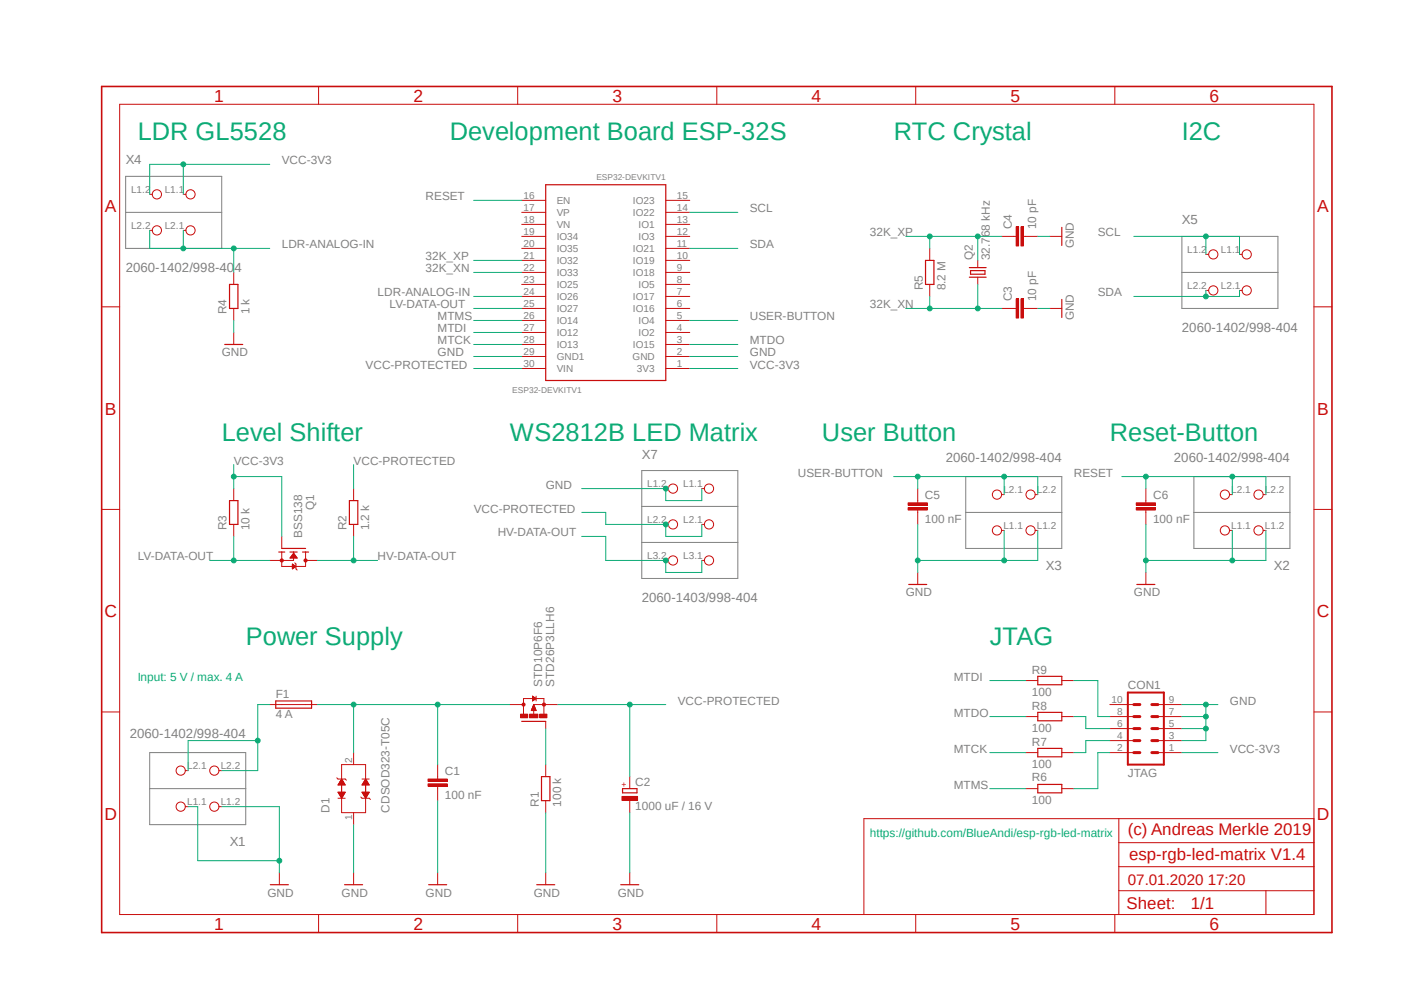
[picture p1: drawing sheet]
<svg xmlns="http://www.w3.org/2000/svg" width="297mm" height="210mm" viewBox="0 0 297 210" stroke-linecap="round" stroke-linejoin="round" font-family="sans-serif">
<path d="M20.9 17.9l261.2 179.9M282.1 17.9l-261.2 179.9" fill="none" stroke="#fff" stroke-width=".21"/>
<g fill="none" stroke="#808080" stroke-width=".21">
<path d="M26.6 37.3h20.3v15.2h-20.3zM26.6 44.9h20.3M250 50h20.3v15.2h-20.3zM250 57.6h20.3M135.8 99.5h20.3v22.8h-20.3zM135.8 107.1h20.3M135.8 114.7h20.3M204.3 100.8h20.3v15.2h-20.3zM204.3 108.4h20.3M252.6 100.8h20.3v15.2h-20.3zM252.6 108.4h20.3M31.7 159.2h20.3v15.2h-20.3z"/>
<path d="M31.7 166.8h20.3"/>
</g>
<path d="M59 116.8h1.2M59.6 116h5M61.3 116.8h1.6M64 116.8h1.3M58.3 148.3h7.6v1.5h-7.6zM57.2 187.1h3.8" fill="none" stroke="#c90d0c" stroke-width=".25"/>
<path d="M59.6 116.8v3h5v-3M62.1 116.8v1.7h-2.5M62.4 119l.2 .3v1l.3 .3M57.1 149h10.1M59.1 184.6v2.5" fill="none" stroke="#c90d0c" stroke-width=".21"/>
<circle cx="59.6" cy="118.5" r=".33" fill="#c90d0c"/>
<circle cx="59.6" cy="118.5" r=".33" fill="none" stroke="#c90d0c" stroke-width=".21"/>
<circle cx="64.6" cy="118.5" r=".33" fill="#c90d0c"/>
<g fill="none" stroke="#c90d0c" stroke-width=".21">
<path d="M57.1 118.5h2.5M59.6 113.5v2.5M61.4 118h1.4M61.5 117.9h1.3M61.6 117.8h1.1M61.6 117.7h1.1M61.7 117.6h.9M61.8 117.5h.7M61.8 117.4h.6M61.8 119.3l.8 .5-.8 .5zM61.8 119.9h.6M61.8 119.8h.8"/>
<path d="M61.8 119.8h.7M61.8 119.7h.6M61.8 119.6h.5M61.8 119.5h.3M61.8 119.4h.2M61.9 117.3h.5M61.9 117.3h.4M62 117.2h.2M62.1 117.1h.1M62.1 117l.8 1h-1.6zM64.6 118.5h2.6M61.8 120.3h.1"/>
<path d="M61.8 120.2h.3M61.8 120.1h.4M61.8 120h.5M74.8 159.2v2.5M71.2 164.5l.3 .3h1.5l.3 .2M71.5 167.6h1.5l-.7 1.2zM71.5 168.8h1.5M71.5 165.9h1.5M71.6 167.6h1.4M71.6 167.7h1.3M71.6 165.9h1.3M71.7 167.8h1.2"/>
<path d="M71.7 165.8h1.2M71.7 167.9h1.1M71.7 165.7h1.2M71.8 168h1M71.8 165.6h1M71.8 168.1h.9M71.8 165.5h.9M71.9 168.2h.8M71.9 165.4h.8M71.9 165.3h.7M72 168.3h.6M72 168.4h.6"/>
<path d="M72 165.2h.6M72.1 168.4h.4M72.1 165.1h.4M72.1 168.5h.4M72.1 165h.3M72.2 168.6h.2M72.2 168.7h.1M72.2 164.9h.1M72.3 168.8h.1M72.3 164.8v-3.1h5v3.1M72.3 168.8v3.1h5v-3.1M72.3 164.8l.7 1.2h-1.5z"/>
<path d="M72.3 164.8h.1M72.3 165.5v2.6M74.8 171.9v2.5M76.3 168.6l.3 .2h1.5l.3 .3M76.6 167.6h1.5l-.8 1.2zM76.6 164.8h1.5M76.6 165.9h1.5M76.7 167.6h1.4M76.7 167.7h1.3M76.7 165.9h1.3M76.8 167.8h1.2M76.8 165.8h1.2"/>
<path d="M76.8 167.9h1.1M76.8 165.7h1.1M76.8 165.6h1.1M76.9 168h1M76.9 168.1h.9M76.9 165.5h.9M77 168.2h.8M77 165.4h.8M77 168.3h.7M77 165.3h.7M77.1 168.4h.5M77.1 165.2h.5"/>
<path d="M77.1 165.1h.5M77.2 168.5h.3M77.2 165.1h.4M77.2 165h.3M77.3 168.6h.2M77.3 168.7h.1M77.3 164.9h.1M77.3 168.8h.1M77.3 165.5v2.6M77.3 164.8l.8 1.2h-1.5zM77.3 164.8h.1M92.6 164.3v.5"/>
<path d="M92.6 166.3v.5M74.8 184.6v2.5"/>
<circle cx="64.6" cy="118.5" r=".33"/>
</g>
<path d="M72.9 187.1h3.8" fill="none" stroke="#c90d0c" stroke-width=".25"/>
<path d="M90.6 165.8h4v.5h-4z" fill-rule="evenodd" fill="#c90d0c"/>
<path d="M90.6 165.8h4v.5h-4z" fill="none" stroke="#c90d0c" stroke-width=".21"/>
<path d="M90.6 164.8h4v.5h-4z" fill-rule="evenodd" fill="#c90d0c"/>
<path d="M90.6 164.8h4v.5h-4zM92.6 161.7v2.6M92.6 166.8v2.5M115.4 161.7v2.6M115.4 169.3v2.6M92.6 184.6v2.5M115.4 184.6v2.5" fill="none" stroke="#c90d0c" stroke-width=".21"/>
<path d="M114.6 164.3h1.7v5h-1.7zM131.7 166.8h3v.9h-3zM90.7 187.1h3.8M113.5 187.1h3.8" fill="none" stroke="#c90d0c" stroke-width=".25"/>
<path d="M131.6 168.4h3.3v.9h-3.3z" fill-rule="evenodd" fill="#c90d0c"/>
<g fill="none" stroke="#c90d0c" stroke-width=".21">
<path d="M49.4 57.6v2.6M206.8 55.1v1.5M206.8 58.6v1.6M222.1 50h2.5M49.4 65.2v2.6M49.4 70.3v2.6M214.5 65.2h.5M216.5 65.2h.5M49.4 103.3v2.6M49.4 110.9v2.6M74.8 103.3v2.6M74.8 110.9v2.6"/>
<path d="M194.1 121.1v2.5M242.4 121.1v2.5M131.6 168.4h3.3v.9h-3.3zM133.2 164.3v2.5M133.2 169.3v2.6M133.2 184.6v2.5"/>
</g>
<path d="M205.1 56.6h3.5M205.1 58.6h3.5M205.3 57.2h3.1v.8h-3.1zM224.6 48.1v3.8M47.5 72.9h3.9M48.6 60.2h1.7v5h-1.7zM48.6 105.9h1.7v5h-1.7zM73.9 105.9h1.8v5h-1.8zM192.2 123.6h3.8M240.5 123.6h3.8M131.3 187.1h3.8" fill="none" stroke="#c90d0c" stroke-width=".25"/>
<path d="M216 63.2h.5v4.1h-.5z" fill-rule="evenodd" fill="#c90d0c"/>
<path d="M216 63.2h.5v4.1h-.5z" fill="none" stroke="#c90d0c" stroke-width=".21"/>
<path d="M215 63.2h.5v4.1h-.5z" fill-rule="evenodd" fill="#c90d0c"/>
<path d="M214.5 50h.5M216.5 50h.5M211.9 65.2h2.6M215 63.2h.5v4.1h-.5zM217 65.2h2.5M222.1 65.2h2.5" fill="none" stroke="#c90d0c" stroke-width=".21"/>
<path d="M224.6 63.3v3.8" fill="none" stroke="#c90d0c" stroke-width=".25"/>
<path d="M216 48h.5v4h-.5z" fill-rule="evenodd" fill="#c90d0c"/>
<path d="M216 48h.5v4h-.5z" fill="none" stroke="#c90d0c" stroke-width=".21"/>
<path d="M215 48h.5v4h-.5z" fill-rule="evenodd" fill="#c90d0c"/>
<g fill="none" stroke="#c90d0c" stroke-width=".21">
<path d="M196.7 52.5v2.6M211.9 50h2.6M215 48h.5v4h-.5zM217 50h2.5M196.7 60.2v2.5M194.1 105.9v.4M194.1 107.9v.5M234.8 159.2h5.1M234.8 156.6h5.1M234.8 154.1h5.1M234.8 151.6h5.1M234.8 149h5.1"/>
<path d="M244.9 159.2h5.1M244.9 156.6h5.1M244.9 154.1h5.1M244.9 151.6h5.1M244.9 149h5.1"/>
</g>
<path d="M195.8 55.1h1.8v5.1h-1.8z" fill="none" stroke="#c90d0c" stroke-width=".25"/>
<path d="M238.6 146.5h7.6v15.2h-7.6z" fill="none" stroke="#c90d0c" stroke-width=".42"/>
<path d="M239.9 149h1.2M239.9 151.6h1.2M239.9 154.1h1.2M239.9 156.6h1.2M239.9 159.2h1.2M243.7 149h1.2M243.7 151.6h1.2M243.7 154.1h1.2M243.7 156.6h1.2M243.7 159.2h1.2" fill="none" stroke="#c90d0c" stroke-width=".64"/>
<path d="M192.1 107.4h4.1v.5h-4.1z" fill-rule="evenodd" fill="#c90d0c"/>
<path d="M192.1 107.4h4.1v.5h-4.1z" fill="none" stroke="#c90d0c" stroke-width=".21"/>
<path d="M192.1 106.3h4.1v.5h-4.1z" fill-rule="evenodd" fill="#c90d0c"/>
<path d="M192.1 106.3h4.1v.5h-4.1zM194.1 103.3v2.6M194.1 108.4v2.5M242.4 105.9v.4M242.4 107.9v.5" fill="none" stroke="#c90d0c" stroke-width=".21"/>
<path d="M240.4 107.4h4v.5h-4z" fill-rule="evenodd" fill="#c90d0c"/>
<path d="M240.4 107.4h4v.5h-4z" fill="none" stroke="#c90d0c" stroke-width=".21"/>
<path d="M240.4 106.3h4v.5h-4z" fill-rule="evenodd" fill="#c90d0c"/>
<g fill="none" stroke="#c90d0c" stroke-width=".21">
<path d="M67.4 18.3v3.8M109.5 18.3v3.8M151.6 18.3v3.8M193.7 18.3v3.8M235.8 18.3v3.8M25.3 22.1h252.7v171.3h-252.7zM110.4 57.6h5M110.4 55.1h5M110.4 52.5h5M110.4 50h5M110.4 47.5h5M110.4 44.9h5"/>
<path d="M110.4 42.4h5M140.8 57.6h5.1M140.8 55.1h5.1M140.8 52.5h5.1M140.8 50h5.1M140.8 47.5h5.1M140.8 44.9h5.1M140.8 42.4h5.1M21.5 64.9h3.8M110.4 77.9h5M110.4 75.4h5M110.4 72.9h5"/>
<path d="M110.4 70.3h5M110.4 67.8h5M110.4 65.2h5M110.4 62.7h5M110.4 60.2h5M140.8 77.9h5.1M140.8 75.4h5.1M140.8 72.9h5.1M140.8 70.3h5.1M140.8 67.8h5.1M140.8 65.2h5.1M140.8 62.7h5.1"/>
<path d="M140.8 60.2h5.1M278 64.9h3.8M21.5 107.7h3.8M240.4 106.3h4v.5h-4zM242.4 103.3v2.6M242.4 108.4v2.5M278 107.7h3.8M21.5 150.6h3.8M110.4 149h.3M112.8 147.7h-2.1v3.3M113.4 147.2v1.1M113.4 147.7h1.7v3.3"/>
<path d="M115.4 152.6v1.5M115.4 149h-2.5v2.2M217 159.2h2.5M217 151.6h2.5M217 143.9h2.5M224.6 159.2h2.6M224.6 151.6h2.6M224.6 143.9h2.6M278 150.6h3.8M217 166.8h2.5M224.6 166.8h2.6M236.7 173.1v20.3"/>
<path d="M236.7 178.2h41.3M278 173.1h-95.2v20.3M67.4 193.4v3.8M109.5 193.4v3.8M151.6 193.4v3.8M193.7 193.4v3.8M235.8 193.4v3.8M236.7 188.4h41.3M236.7 183.3h41.3M267.8 188.4v5"/>
</g>
<path d="M115.4 39.1h25.4v41.4h-25.4zM110.4 152.6h5M219.5 143h5.1v1.8h-5.1zM219.5 150.7h5.1v1.7h-5.1zM219.5 158.3h5.1v1.8h-5.1zM219.5 165.9h5.1v1.8h-5.1z" fill="none" stroke="#c90d0c" stroke-width=".25"/>
<path d="M21.5 18.3h260.3v178.9h-260.3z" fill="none" stroke="#c90d0c" stroke-width=".34"/>
<path d="M114.9 148.8h.4v.5h-.4l-.2-.3z" fill-rule="evenodd" fill="#c90d0c"/>
<path d="M114.9 148.8h.4v.5h-.4l-.2-.3z" fill="none" stroke="#c90d0c" stroke-width=".21"/>
<path d="M110.5 148.8h.5v.5h-.5l-.1-.3z" fill-rule="evenodd" fill="#c90d0c"/>
<path d="M110.5 148.8h.5v.5h-.5l-.1-.3z" fill="none" stroke="#c90d0c" stroke-width=".21"/>
<path d="M110.1 151h1.5v.8h-1.5z" fill-rule="evenodd" fill="#c90d0c"/>
<path d="M110.1 151h1.5v.8h-1.5z" fill="none" stroke="#c90d0c" stroke-width=".21"/>
<path d="M114.2 151h1.5v.8h-1.5z" fill-rule="evenodd" fill="#c90d0c"/>
<path d="M114.2 151h1.5v.8h-1.5z" fill="none" stroke="#c90d0c" stroke-width=".21"/>
<path d="M112 151h1.8v.8h-1.8z" fill-rule="evenodd" fill="#c90d0c"/>
<g fill="none" stroke="#c90d0c" stroke-width=".21">
<path d="M31.7 41.1h.5M31.7 48.7h.5M38.8 41.1h.5M38.8 48.7h.5M255.1 53.8h.6M262.2 53.8h.6M255.1 61.4h.6M262.2 61.4h.6M140.8 103.3h.6M140.8 110.9h.6M140.8 118.5h.6M148.5 103.3h.5"/>
<path d="M148.5 110.9h.5M148.5 118.5h.5M211.9 112.2h.5M211.9 104.6h.5M219 112.2h.5M219 104.6h.5M260.1 112.2h.6M260.1 104.6h.6M267.3 112.2h.5M267.3 104.6h.5M107.8 149h2.6M112 151h1.8v.8h-1.8z"/>
<path d="M112.4 150.2h1M112.5 150h.8M112.5 149.9h.8M112.6 149.9h.6M112.6 149.8h.6M112.6 149.7h.6M112.6 147.2l.8 .5-.8 .6zM112.6 148.2h.2M112.6 148.1h.3M112.6 148h.4M112.6 147.9h.6M112.6 147.8h.7"/>
<path d="M112.6 147.7h.8M112.6 147.7h.7M112.6 147.6h.6M112.6 147.5h.4M112.6 147.4h.3M112.6 147.3h.1M112.7 149.6h.5M112.7 149.5h.4M112.7 149.4h.4M112.8 149.4h.2M112.8 149.3h.2M112.9 149.1h.1"/>
<path d="M112.9 149l.5 1.3h-1zM115.4 149h2.6M39.2 170.6h.6M39.2 163h.6M46.3 170.6h.6M46.3 163h.6"/>
<circle cx="33.2" cy="41.1" r=".98"/>
<circle cx="33.2" cy="48.7" r=".98"/>
<circle cx="40.3" cy="41.1" r=".98"/>
<circle cx="40.3" cy="48.7" r=".98"/>
<circle cx="256.7" cy="53.8" r=".98"/>
<circle cx="263.7" cy="53.8" r=".98"/>
<circle cx="256.7" cy="61.4" r=".98"/>
<circle cx="263.7" cy="61.4" r=".98"/>
<circle cx="142.4" cy="118.5" r=".98"/>
<circle cx="142.4" cy="103.3" r=".98"/>
<circle cx="142.4" cy="110.9" r=".98"/>
<circle cx="150" cy="103.3" r=".98"/>
<circle cx="150" cy="118.5" r=".98"/>
<circle cx="150" cy="110.9" r=".98"/>
<circle cx="210.9" cy="104.6" r=".98"/>
<circle cx="210.9" cy="112.2" r=".98"/>
<circle cx="218" cy="112.2" r=".98"/>
<circle cx="218" cy="104.6" r=".98"/>
<circle cx="259.1" cy="104.6" r=".98"/>
<circle cx="259.1" cy="112.2" r=".98"/>
<circle cx="266.2" cy="104.6" r=".98"/>
<circle cx="266.2" cy="112.2" r=".98"/>
<circle cx="38.2" cy="170.6" r=".98"/>
<circle cx="38.2" cy="163" r=".98"/>
<circle cx="45.3" cy="163" r=".98"/>
<circle cx="45.3" cy="170.6" r=".98"/>
</g>
<path d="M219.5 50h2.6M49.4 67.8v2.5M145.9 75.4h10.2M219.5 65.2h2.6M250 151.6h5.1v5h-5.1M250 154.1h5.1M74.8 174.4v10.2M92.6 169.3v15.3M115.4 171.9v12.7M133.2 171.9v12.7" fill="none" stroke="#0dab76" stroke-width=".21"/>
<circle cx="255.1" cy="154.1" r=".51" fill="#0dab76"/>
<g fill="none" stroke="#0dab76" stroke-width=".21">
<path d="M250 149h5.1v2.6"/>
<circle cx="255.1" cy="154.1" r=".51"/>
</g>
<circle cx="255.1" cy="151.6" r=".51" fill="#0dab76"/>
<g fill="none" stroke="#0dab76" stroke-width=".21">
<path d="M255.1 149h2.5"/>
<circle cx="255.1" cy="151.6" r=".51"/>
</g>
<circle cx="255.1" cy="149" r=".51" fill="#0dab76"/>
<g fill="none" stroke="#0dab76" stroke-width=".21">
<path d="M100.2 75.4h10.2M123.1 103.3h17.7v2.6h7.7v-2.6"/>
<circle cx="255.1" cy="149" r=".51"/>
</g>
<circle cx="140.8" cy="103.3" r=".51" fill="#0dab76"/>
<g fill="none" stroke="#0dab76" stroke-width=".21">
<path d="M39.8 170.6h2v11.4h17.3M46.9 170.6h12.2v14"/>
<circle cx="140.8" cy="103.3" r=".51"/>
</g>
<circle cx="59.1" cy="182" r=".51" fill="#0dab76"/>
<g fill="none" stroke="#0dab76" stroke-width=".21">
<path d="M242.4 110.9v10.2M260.7 112.2v6.3h-18.3"/>
<circle cx="59.1" cy="182" r=".51"/>
</g>
<circle cx="242.4" cy="118.5" r=".51" fill="#0dab76"/>
<g fill="none" stroke="#0dab76" stroke-width=".21">
<path d="M267.8 112.2v6.3h-7.1"/>
<circle cx="242.4" cy="118.5" r=".51"/>
</g>
<circle cx="260.7" cy="118.5" r=".51" fill="#0dab76"/>
<g fill="none" stroke="#0dab76" stroke-width=".21">
<path d="M194.1 110.9v10.2M212.4 112.2v6.3h-18.3"/>
<circle cx="260.7" cy="118.5" r=".51"/>
</g>
<circle cx="194.1" cy="118.5" r=".51" fill="#0dab76"/>
<g fill="none" stroke="#0dab76" stroke-width=".21">
<path d="M219.5 112.2v6.3h-7.1"/>
<circle cx="194.1" cy="118.5" r=".51"/>
</g>
<circle cx="212.4" cy="118.5" r=".51" fill="#0dab76"/>
<g fill="none" stroke="#0dab76" stroke-width=".21">
<path d="M67.2 149h7.6v10.2"/>
<circle cx="212.4" cy="118.5" r=".51"/>
</g>
<circle cx="74.8" cy="149" r=".51" fill="#0dab76"/>
<g fill="none" stroke="#0dab76" stroke-width=".21">
<path d="M74.8 149h33M92.6 149v12.7"/>
<circle cx="74.8" cy="149" r=".51"/>
</g>
<circle cx="92.6" cy="149" r=".51" fill="#0dab76"/>
<g fill="none" stroke="#0dab76" stroke-width=".21">
<path d="M118 149h22.8M133.2 149v15.3"/>
<circle cx="92.6" cy="149" r=".51"/>
</g>
<circle cx="133.2" cy="149" r=".51" fill="#0dab76"/>
<g fill="none" stroke="#0dab76" stroke-width=".21">
<path d="M100.2 77.9h10.2M74.8 98.3v5M123.1 108.4h5v2.5h12.7v2.6h7.7v-2.6"/>
<circle cx="133.2" cy="149" r=".51"/>
</g>
<circle cx="140.8" cy="110.9" r=".51" fill="#0dab76"/>
<g fill="none" stroke="#0dab76" stroke-width=".21">
<path d="M44.4 118.5h12.7M49.4 113.5v5"/>
<circle cx="140.8" cy="110.9" r=".51"/>
</g>
<circle cx="49.4" cy="118.5" r=".51" fill="#0dab76"/>
<g fill="none" stroke="#0dab76" stroke-width=".21">
<path d="M100.2 65.2h10.2M49.4 98.3v5M49.4 100.8h10.2v12.7"/>
<circle cx="49.4" cy="118.5" r=".51"/>
</g>
<circle cx="49.4" cy="100.8" r=".51" fill="#0dab76"/>
<g fill="none" stroke="#0dab76" stroke-width=".21">
<path d="M38.8 34.8v6.3M57.1 34.8h-25.4v6.3"/>
<circle cx="49.4" cy="100.8" r=".51"/>
</g>
<circle cx="38.8" cy="34.8" r=".51" fill="#0dab76"/>
<g fill="none" stroke="#0dab76" stroke-width=".21">
<path d="M145.9 77.9h10.2M67.2 118.5h12.7M74.8 113.5v5M250 159.2h7.6"/>
<circle cx="38.8" cy="34.8" r=".51"/>
</g>
<circle cx="74.8" cy="118.5" r=".51" fill="#0dab76"/>
<g fill="none" stroke="#0dab76" stroke-width=".21">
<path d="M123.1 113.5h5v5h12.7v2.6h7.7v-2.6"/>
<circle cx="74.8" cy="118.5" r=".51"/>
</g>
<circle cx="140.8" cy="118.5" r=".51" fill="#0dab76"/>
<g fill="none" stroke="#0dab76" stroke-width=".21">
<path d="M38.8 48.7v3.8h18.3M49.4 52.5v5.1"/>
<circle cx="140.8" cy="118.5" r=".51"/>
</g>
<circle cx="49.4" cy="52.5" r=".51" fill="#0dab76"/>
<g fill="none" stroke="#0dab76" stroke-width=".21">
<path d="M31.7 48.7v3.8h7.1"/>
<circle cx="49.4" cy="52.5" r=".51"/>
</g>
<circle cx="38.8" cy="52.5" r=".51" fill="#0dab76"/>
<g fill="none" stroke="#0dab76" stroke-width=".21">
<path d="M100.2 62.7h10.2M237.3 100.8h23.4v3.8M242.4 100.8v2.5"/>
<circle cx="38.8" cy="52.5" r=".51"/>
</g>
<circle cx="242.4" cy="100.8" r=".51" fill="#0dab76"/>
<g fill="none" stroke="#0dab76" stroke-width=".21">
<path d="M260.7 100.8h7.1v3.8"/>
<circle cx="242.4" cy="100.8" r=".51"/>
</g>
<circle cx="260.7" cy="100.8" r=".51" fill="#0dab76"/>
<g fill="none" stroke="#0dab76" stroke-width=".21">
<path d="M100.2 42.4h10.2M100.2 57.6h10.2M196.7 62.7v2.5h15.2M206.8 60.2v5"/>
<circle cx="260.7" cy="100.8" r=".51"/>
</g>
<circle cx="206.8" cy="65.2" r=".51" fill="#0dab76"/>
<g fill="none" stroke="#0dab76" stroke-width=".21">
<path d="M191.6 65.2h5.1"/>
<circle cx="206.8" cy="65.2" r=".51"/>
</g>
<circle cx="196.7" cy="65.2" r=".51" fill="#0dab76"/>
<g fill="none" stroke="#0dab76" stroke-width=".21">
<path d="M100.2 55.1h10.2M206.8 50v5.1M211.9 50h-15.2v2.5"/>
<circle cx="196.7" cy="65.2" r=".51"/>
</g>
<circle cx="206.8" cy="50" r=".51" fill="#0dab76"/>
<g fill="none" stroke="#0dab76" stroke-width=".21">
<path d="M191.6 50h5.1"/>
<circle cx="206.8" cy="50" r=".51"/>
</g>
<circle cx="196.7" cy="50" r=".51" fill="#0dab76"/>
<g fill="none" stroke="#0dab76" stroke-width=".21">
<path d="M100.2 72.9h10.2M100.2 70.3h10.2M100.2 67.8h10.2M145.9 72.9h10.2M145.9 67.8h10.2M189.1 100.8h23.3v3.8M194.1 100.8v2.5M209.4 151.6h7.6M209.4 143.9h7.6M209.4 159.2h7.6M209.4 166.8h7.6"/>
<circle cx="196.7" cy="50" r=".51"/>
</g>
<circle cx="194.1" cy="100.8" r=".51" fill="#0dab76"/>
<g fill="none" stroke="#0dab76" stroke-width=".21">
<path d="M212.4 100.8h7.1v3.8"/>
<circle cx="194.1" cy="100.8" r=".51"/>
</g>
<circle cx="212.4" cy="100.8" r=".51" fill="#0dab76"/>
<g fill="none" stroke="#0dab76" stroke-width=".21">
<path d="M145.9 44.9h10.2M239.9 50h22.3v3.8M255.1 50v3.8M227.2 143.9h5v7.7h2.6M227.2 151.6h2.5v2.5h5.1M234.8 156.6h-5.1v2.6h-2.5M234.8 159.2h-2.6v7.6h-5"/>
<circle cx="212.4" cy="100.8" r=".51"/>
</g>
<circle cx="255.1" cy="50" r=".51" fill="#0dab76"/>
<g fill="none" stroke="#0dab76" stroke-width=".21">
<path d="M145.9 52.5h10.2M255.1 61.4v1.3M262.2 61.4v1.3h-22.3"/>
<circle cx="255.1" cy="50" r=".51"/>
</g>
<circle cx="255.1" cy="62.7" r=".51" fill="#0dab76"/>
<g fill="none" stroke="#0dab76" stroke-width=".21">
<path d="M54.5 156.6h-14.7v6.4M57.1 149h-2.6v14h-7.6M115.4 154.1v7.6"/>
<circle cx="255.1" cy="62.7" r=".51"/>
</g>
<circle cx="54.5" cy="156.6" r=".51" fill="#0dab76"/>
<circle cx="54.5" cy="156.6" r=".51" fill="none" stroke="#0dab76" stroke-width=".21"/>
<g font-size="5.4" fill="#0dab76">
<text x="29.1" y="29.7">LDR GL5528</text>
<text x="95.1" y="29.7">Development Board ESP-32S</text>
<text x="189.1" y="29.7">RTC Crystal</text>
<text x="250" y="29.7">I2C</text>
<text x="46.9" y="93.2">Level Shifter</text>
<text x="107.8" y="93.2">WS2812B LED Matrix</text>
<text x="173.8" y="93.2">User Button</text>
<text x="234.8" y="93.2">Reset-Button</text>
<text x="52" y="136.3">Power Supply</text>
<text x="209.4" y="136.3">JTAG</text>
</g>
<g font-size="3.7" fill="#c90d0c">
<text x="45.3" y="21.5">1</text>
<text x="87.5" y="21.5">2</text>
<text x="129.5" y="21.5">3</text>
<text x="171.7" y="21.5">4</text>
<text x="213.8" y="21.5">5</text>
<text x="255.9" y="21.5">6</text>
<text x="22.2" y="44.8">A</text>
<text x="278.6" y="44.8">A</text>
<text x="22.2" y="87.7">B</text>
<text x="278.6" y="87.7">B</text>
<text x="22.1" y="130.5">C</text>
<text x="278.6" y="130.5">C</text>
<text x="22.1" y="173.4">D</text>
<text x="278.6" y="173.4">D</text>
<text x="45.3" y="196.6">1</text>
<text x="87.5" y="196.6">2</text>
<text x="129.5" y="196.6">3</text>
<text x="171.7" y="196.6">4</text>
<text x="213.8" y="196.6">5</text>
<text x="255.9" y="196.6">6</text>
</g>
<g font-size="3.6" fill="#c90d0c">
<text x="238.6" y="176.7">(c) Andreas Merkle 2019</text>
<text x="238.8" y="181.8">esp-rgb-led-matrix V1.4</text>
<text x="238.3" y="192.3">Sheet:</text>
<text x="251.9" y="192.2">1/1</text>
</g>
<text font-size="3.2" fill="#c90d0c" x="238.6" y="187.1">07.01.2020 17:20</text>
<g font-size="2.8" fill="#808080">
<text x="26.6" y="34.8">X4</text>
<text x="250" y="47.5">X5</text>
<text x="26.6" y="57.6">2060-1402/998-404</text>
<text x="250" y="70.3">2060-1402/998-404</text>
<text x="135.8" y="97">X7</text>
<text x="200.1" y="97.7">2060-1402/998-404</text>
<text x="248.3" y="97.7">2060-1402/998-404</text>
<text x="221.2" y="120.5">X3</text>
<text x="269.5" y="120.5">X2</text>
<text x="135.8" y="127.4">2060-1403/998-404</text>
<text x="27.4" y="156.1">2060-1402/998-404</text>
<text x="48.6" y="178.9">X1</text>
</g>
<g font-size="2.5" fill="#808080">
<text x="59.6" y="34.8">VCC-3V3</text>
<text x="90" y="42.4">RESET</text>
<text x="158.6" y="44.9">SCL</text>
<text x="59.6" y="52.5">LDR-ANALOG-IN</text>
<text x="158.6" y="52.5">SDA</text>
<text x="184" y="50">32K_XP</text>
<text x="214.1" y="48.5" transform="rotate(-90 214.1 48.5)">C4</text>
<text x="219.2" y="48.5" transform="rotate(-90 219.2 48.5)">10 pF</text>
<text x="227.2" y="52.5" transform="rotate(-90 227.2 52.5)">GND</text>
<text x="232.2" y="50">SCL</text>
<text x="90" y="57.6">32K_XN</text>
<text x="90" y="55.1">32K_XP</text>
<text x="205.8" y="55.1" transform="rotate(-90 205.8 55.1)">Q2</text>
<text x="209.4" y="55.1" transform="rotate(-90 209.4 55.1)">32.768 kHz</text>
<text x="79.9" y="62.7">LDR-ANALOG-IN</text>
<text x="82.4" y="65.2">LV-DATA-OUT</text>
<text x="184" y="65.2">32K_XN</text>
<text x="195.2" y="61.4" transform="rotate(-90 195.2 61.4)">R5</text>
<text x="200" y="61.4" transform="rotate(-90 200 61.4)">8.2 M</text>
<text x="214.1" y="63.7" transform="rotate(-90 214.1 63.7)">C3</text>
<text x="219.2" y="63.7" transform="rotate(-90 219.2 63.7)">10 pF</text>
<text x="232.2" y="62.7">SDA</text>
<text x="47.9" y="66.5" transform="rotate(-90 47.9 66.5)">R4</text>
<text x="52.7" y="66.5" transform="rotate(-90 52.7 66.5)">1 k</text>
<text x="92.6" y="70.3">MTDI</text>
<text x="92.6" y="67.8">MTMS</text>
<text x="158.6" y="67.8">USER-BUTTON</text>
<text x="227.2" y="67.8" transform="rotate(-90 227.2 67.8)">GND</text>
<text x="46.9" y="75.4">GND</text>
<text x="77.3" y="77.9">VCC-PROTECTED</text>
<text x="92.6" y="75.4">GND</text>
<text x="92.6" y="72.9">MTCK</text>
<text x="158.6" y="75.4">GND</text>
<text x="158.6" y="77.9">VCC-3V3</text>
<text x="158.6" y="72.9">MTDO</text>
<text x="49.4" y="98.3">VCC-3V3</text>
<text x="74.8" y="98.3">VCC-PROTECTED</text>
<text x="168.8" y="100.8">USER-BUTTON</text>
<text x="227.2" y="100.8">RESET</text>
<text x="66.5" y="108" transform="rotate(-90 66.5 108)">Q1</text>
<text x="115.4" y="103.3">GND</text>
<text x="195.7" y="105.5">C5</text>
<text x="243.9" y="105.5">C6</text>
<text x="47.9" y="112.2" transform="rotate(-90 47.9 112.2)">R3</text>
<text x="52.7" y="112.2" transform="rotate(-90 52.7 112.2)">10 k</text>
<text x="63.9" y="113.8" transform="rotate(-90 63.9 113.8)">BSS138</text>
<text x="73.3" y="112.2" transform="rotate(-90 73.3 112.2)">R2</text>
<text x="78.1" y="112.2" transform="rotate(-90 78.1 112.2)">1.2 k</text>
<text x="100.2" y="108.4">VCC-PROTECTED</text>
<text x="105.3" y="113.5">HV-DATA-OUT</text>
<text x="195.7" y="110.5">100 nF</text>
<text x="243.9" y="110.5">100 nF</text>
<text x="29.1" y="118.5">LV-DATA-OUT</text>
<text x="79.9" y="118.5">HV-DATA-OUT</text>
<text x="191.6" y="126.2">GND</text>
<text x="239.9" y="126.2">GND</text>
<text x="201.8" y="143.9">MTDI</text>
<text x="218.3" y="142.5">R9</text>
<text x="58.3" y="147.6">F1</text>
<text x="114.7" y="145.2" transform="rotate(-90 114.7 145.2)">STD10P6F6</text>
<text x="117.2" y="145.2" transform="rotate(-90 117.2 145.2)">STD26P3LLH6</text>
<text x="143.4" y="149">VCC-PROTECTED</text>
<text x="218.3" y="147.2">100</text>
<text x="238.6" y="145.7">CON1</text>
<text x="260.2" y="149">GND</text>
<text x="58.3" y="151.9">4 A</text>
<text x="201.8" y="151.6">MTDO</text>
<text x="218.3" y="154.9">100</text>
<text x="218.3" y="150.1">R8</text>
<text x="201.8" y="159.2">MTCK</text>
<text x="218.3" y="157.7">R7</text>
<text x="260.2" y="159.2">VCC-3V3</text>
<text x="94.1" y="163.9">C1</text>
<text x="134.4" y="166.3">C2</text>
<text x="201.8" y="166.8">MTMS</text>
<text x="218.3" y="162.5">100</text>
<text x="218.3" y="165.3">R6</text>
<text x="238.6" y="164.3">JTAG</text>
<text x="69.7" y="171.9" transform="rotate(-90 69.7 171.9)">D1</text>
<text x="82.4" y="171.9" transform="rotate(-90 82.4 171.9)">CDSOD323-T05C</text>
<text x="94.1" y="169">100 nF</text>
<text x="114" y="170.6" transform="rotate(-90 114 170.6)">R1</text>
<text x="118.7" y="170.6" transform="rotate(-90 118.7 170.6)">100 k</text>
<text x="134.4" y="171.4">1000 uF / 16 V</text>
<text x="218.3" y="170.1">100</text>
<text x="56.6" y="189.7">GND</text>
<text x="72.3" y="189.7">GND</text>
<text x="90" y="189.7">GND</text>
<text x="112.9" y="189.7">GND</text>
<text x="130.7" y="189.7">GND</text>
</g>
<g font-size="2.5" fill="#0dab76">
<text x="29.1" y="143.9">Input: 5 V / max. 4 A</text>
<text x="184" y="177">https://github.com/BlueAndi/esp-rgb-led-matrix</text>
</g>
<g font-size="2.1" fill="#808080">
<text x="27.7" y="40.8">L1.2</text>
<text x="34.8" y="40.8">L1.1</text>
<text x="110.7" y="42">16</text>
<text x="110.7" y="44.6">17</text>
<text x="110.7" y="47.1">18</text>
<text x="117.8" y="43.1">EN</text>
<text x="117.8" y="45.7">VP</text>
<text x="133.9" y="45.7">IO22</text>
<text x="133.9" y="43.1">IO23</text>
<text x="143.2" y="47.1">13</text>
<text x="143.2" y="44.6">14</text>
<text x="143.2" y="42">15</text>
<text x="27.7" y="48.4">L2.2</text>
<text x="34.8" y="48.4">L2.1</text>
<text x="110.7" y="49.7">19</text>
<text x="110.7" y="52.2">20</text>
<text x="117.8" y="48.2">VN</text>
<text x="117.8" y="50.8">IO34</text>
<text x="117.8" y="53.3">IO35</text>
<text x="133.9" y="53.3">IO21</text>
<text x="135.1" y="50.8">IO3</text>
<text x="135.1" y="48.2">IO1</text>
<text x="143.2" y="52.2">11</text>
<text x="143.2" y="49.7">12</text>
<text x="251.2" y="53.5">L1.2</text>
<text x="258.3" y="53.5">L1.1</text>
<text x="110.7" y="54.7">21</text>
<text x="110.7" y="57.3">22</text>
<text x="110.7" y="59.8">23</text>
<text x="117.8" y="55.8">IO32</text>
<text x="117.8" y="58.4">IO33</text>
<text x="133.9" y="58.4">IO18</text>
<text x="133.9" y="55.8">IO19</text>
<text x="143.2" y="59.8">8</text>
<text x="143.2" y="57.3">9</text>
<text x="143.2" y="54.7">10</text>
<text x="110.7" y="62.4">24</text>
<text x="110.7" y="64.9">25</text>
<text x="117.8" y="60.9">IO25</text>
<text x="117.8" y="63.5">IO26</text>
<text x="117.8" y="66">IO27</text>
<text x="133.9" y="66">IO16</text>
<text x="133.9" y="63.5">IO17</text>
<text x="135.1" y="60.9">IO5</text>
<text x="143.2" y="64.9">6</text>
<text x="143.2" y="62.4">7</text>
<text x="251.2" y="61.1">L2.2</text>
<text x="258.3" y="61.1">L2.1</text>
<text x="110.7" y="67.4">26</text>
<text x="110.7" y="70">27</text>
<text x="117.8" y="68.5">IO14</text>
<text x="117.8" y="71.1">IO12</text>
<text x="135.1" y="71.1">IO2</text>
<text x="135.1" y="68.5">IO4</text>
<text x="143.2" y="70">4</text>
<text x="143.2" y="67.4">5</text>
<text x="110.7" y="72.5">28</text>
<text x="110.7" y="75">29</text>
<text x="110.7" y="77.6">30</text>
<text x="117.8" y="73.6">IO13</text>
<text x="117.8" y="76.2">GND1</text>
<text x="133.8" y="76.2">GND</text>
<text x="133.9" y="73.6">IO15</text>
<text x="143.2" y="77.6">1</text>
<text x="143.2" y="75">2</text>
<text x="143.2" y="72.5">3</text>
<text x="117.8" y="78.7">VIN</text>
<text x="134.7" y="78.7">3V3</text>
<text x="136.9" y="103">L1.2</text>
<text x="144.5" y="103">L1.1</text>
<text x="212.3" y="104.2">L2.1</text>
<text x="219.3" y="104.2">L2.2</text>
<text x="260.5" y="104.2">L2.1</text>
<text x="267.6" y="104.2">L2.2</text>
<text x="136.9" y="110.6">L2.2</text>
<text x="144.5" y="110.6">L2.1</text>
<text x="212.3" y="111.8">L1.1</text>
<text x="219.3" y="111.8">L1.2</text>
<text x="260.5" y="111.8">L1.1</text>
<text x="267.6" y="111.8">L1.2</text>
<text x="136.9" y="118.2">L3.2</text>
<text x="144.5" y="118.2">L3.1</text>
<text x="235.2" y="148.7">10</text>
<text x="247.3" y="148.7">9</text>
<text x="236.3" y="153.8">6</text>
<text x="236.3" y="151.2">8</text>
<text x="247.3" y="153.8">5</text>
<text x="247.3" y="151.2">7</text>
<text x="74.5" y="161.3" transform="rotate(-90 74.5 161.3)">2</text>
<text x="236.3" y="158.8">2</text>
<text x="236.3" y="156.3">4</text>
<text x="247.3" y="158.8">1</text>
<text x="247.3" y="156.3">3</text>
<text x="39.6" y="162.6">L2.1</text>
<text x="46.7" y="162.6">L2.2</text>
<text x="39.6" y="170.2">L1.1</text>
<text x="46.7" y="170.2">L1.2</text>
<text x="74.5" y="173.4" transform="rotate(-90 74.5 173.4)">1</text>
</g>
<g font-size="1.8" fill="#808080">
<text x="126.2" y="38">ESP32-DEVKITV1</text>
<text x="108.4" y="83">ESP32-DEVKITV1</text>
</g>
<text font-size="1.8" fill="#c90d0c" x="132.6" y="166.4" transform="rotate(-90 132.6 166.4)">+</text>
</svg>
